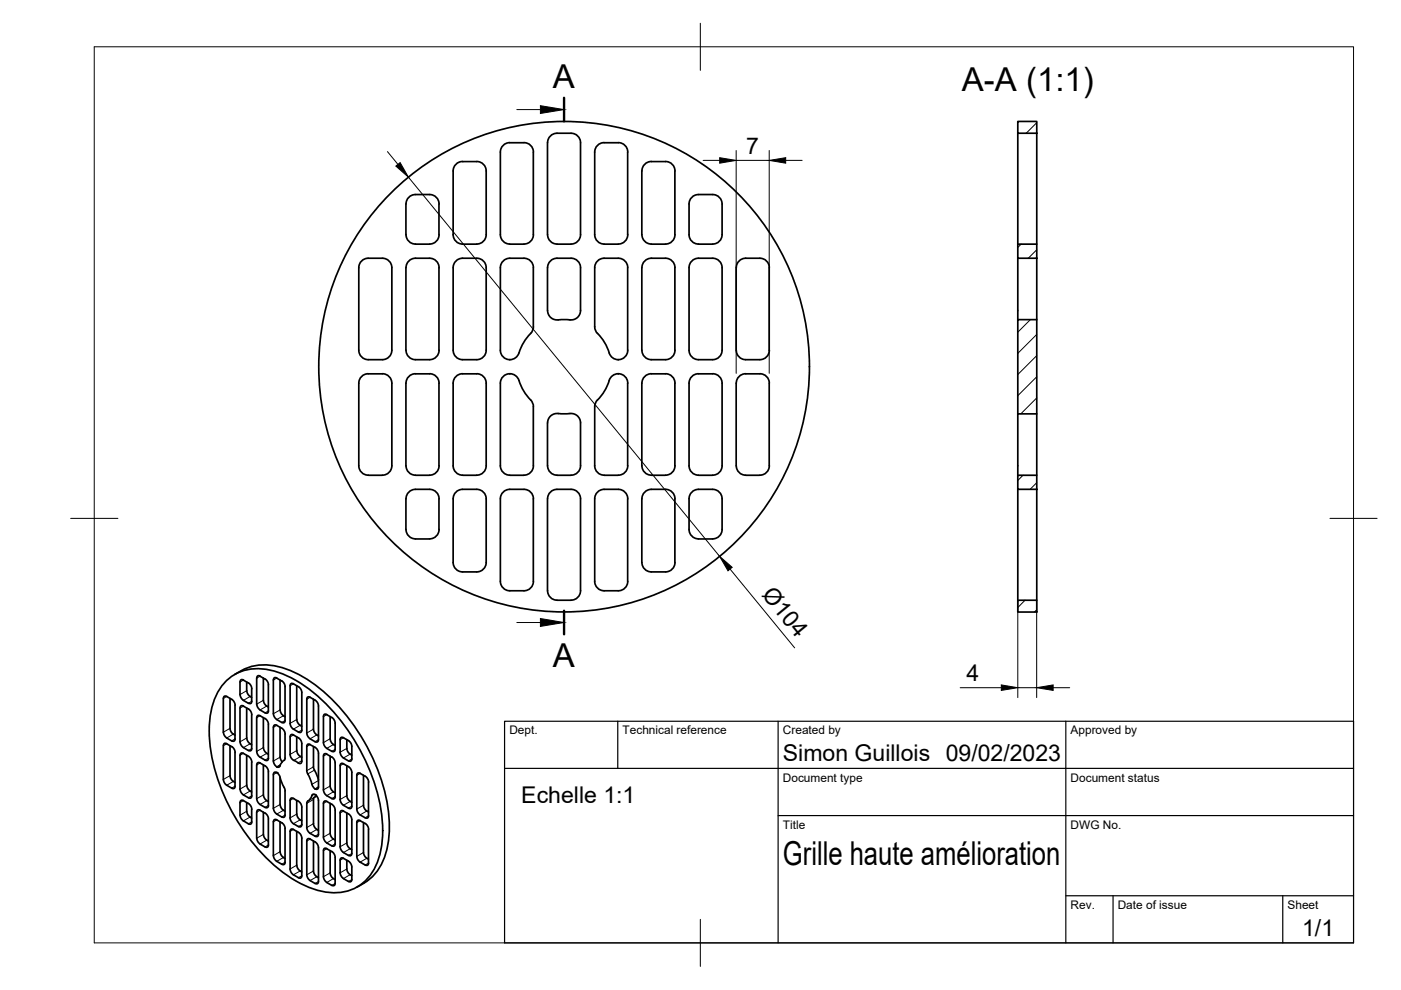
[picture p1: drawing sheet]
<svg xmlns="http://www.w3.org/2000/svg" width="297mm" height="210mm" viewBox="0 0 297 210" stroke-linecap="round" stroke-linejoin="round" font-family="sans-serif">
<!-- layer: Visible -->
<g fill="none" stroke="#000" stroke-width=".36">
<path d="M113.1 32.3v17.5M113.1 32.2a1.96 1.96 0 0 0-2-1.9l-3-.1a2 2 0 0 0-2 2.1v17.4a2 2 0 0 0 2 2M128.1 30.3l3-.1a1.96 1.96 0 0 1 2 2.1v17.4a2 2 0 0 1-2 2M128.1 30.2a2 2 0 0 0-2 2.1v17.4a2 2 0 0 0 2 2M136.1 36.3v13.5M136.1 36.2a1.96 1.96 0 0 1 2-1.9l3-.1a1.96 1.96 0 0 1 2 2.1v13.4a2 2 0 0 1-2 2M215.8 25.8h4v2.5h-4zM215.8 28.3v23.5M219.8 28.3v23.5M81.1 54.8h-3a2 2 0 0 0-2 2v17.5a2 2 0 0 0 2 2h3M81.1 54.8a2 2 0 0 1 2 2v17.5a2 2 0 0 1-2 2M88.1 51.8h3"/>
<path d="M91.1 54.8h-3a2.04 2.04 0 0 0-2 2v17.5a2 2 0 0 0 2 2h3M91.1 41.2h-3a2.04 2.04 0 0 0-2 2.1v6.4a2 2 0 0 0 2 2M91.1 54.8a1.96 1.96 0 0 1 2 2v17.5a2 2 0 0 1-2 2M91.1 41.2a2 2 0 0 1 2 2v6.6a1.96 1.96 0 0 1-2 1.9M96.7 55.3l.8-.5h.6h3a2 2 0 0 1 2 2v17.5a2 2 0 0 1-2 2h-3a2 2 0 0 1-2-2v-17.5v-.6zM98.1 51.8h3M98.1 51.7a2 2 0 0 1-2-2v-13.4a2 2 0 0 1 2-2.1l3 .1a1.96 1.96 0 0 1 2 1.9v13.6a2 2 0 0 1-2 1.9M108.1 51.8h3M113.1 56.8v12.5M113.1 56.8a2 2 0 0 0-2-2h-3a2 2 0 0 0-2 2v17.5a2 2 0 0 0 2 2M113.1 49.7a2 2 0 0 1-2 2M118.1 51.8h3"/>
<path d="M118.1 51.7a2.04 2.04 0 0 1-2-1.9v-19.5a2 2 0 0 1 2-2h3a2 2 0 0 1 2 2v19.4a2 2 0 0 1-2 2M128.1 54.8h3a2 2 0 0 1 2 2v17.5a1.96 1.96 0 0 1-2 2M128.1 51.8h3M128.1 54.8a2 2 0 0 0-2 2v12.9a2.72 2.72 0 0 0 1.1 1.5l1.2 1.7 .5 1.3a2.23 2.23 0 0 0 2.2 2.1M136.1 56.8v17.5M136.1 56.8a2 2 0 0 1 2-2h3a1.96 1.96 0 0 1 2 2v17.5a2 2 0 0 1-2 2h-3a2 2 0 0 1-2-2M136.1 49.7a2 2 0 0 0 2 2M138.1 51.8h3M148.1 51.8h3M151.1 41.2h-3a2 2 0 0 0-2 2.1v6.4a2 2 0 0 0 2 2M151.1 54.8h-3a2 2 0 0 0-2 2v17.5a2 2 0 0 0 2 2h3M151.1 41.2a2 2 0 0 1 2 2.1v6.4a2 2 0 0 1-2 2"/>
<path d="M151.1 54.8a2 2 0 0 1 2 2v17.5a2 2 0 0 1-2 2M161.1 54.8h-3a2.04 2.04 0 0 0-2 2v17.5a2 2 0 0 0 2 2h3M161.1 54.8a2 2 0 0 1 2 2v17.5a1.96 1.96 0 0 1-2 2M215.8 51.8h4v3h-4zM215.8 54.8v13M219.8 54.8v13M81.1 79.3l-3-.1a2 2 0 0 0-2 2.1v17.4a2 2 0 0 0 2 2l3 .1M81.1 79.2a2 2 0 0 1 2 2v17.6a2 2 0 0 1-2 1.9M91.1 79.3l-3-.1a2.04 2.04 0 0 0-2 2.1v17.4a2 2 0 0 0 2 2l3 .1M91.1 79.2a1.96 1.96 0 0 1 2 2.1v17.4a2 2 0 0 1-2 2M96.7 79.8l.8-.5 3.6-.1a2 2 0 0 1 2 2.1v17.4a2 2 0 0 1-2 2h-3a2 2 0 0 1-2-1.9v-17.6v-.5zM108.1 76.3h.1"/>
<path d="M108.1 79.3h.1M108.1 79.2a2 2 0 0 0-2 2.1v17.4a2.04 2.04 0 0 0 2 2.1l3-.1a2 2 0 0 0 2-2M108.1 79.2a2.27 2.27 0 0 1 2.2 2.1 15.2 15.2 0 0 0 2.6 4.2l.2 .7M113.1 69.3l-.2 .7a14.5 14.5 0 0 0-2.9 4.8 2 2 0 0 1-1.9 1.5M118.3 67.8a2 2 0 0 1-2.2-2v-9a2.04 2.04 0 0 1 2-2h3a2 2 0 0 1 2 2v9a2 2 0 0 1-2.3 2M118.4 67.8h2.5M131.1 76.3h.1M131.1 79.3h.1M131.1 79.2a2.23 2.23 0 0 0-2.2 2.1 14.6 14.6 0 0 1-2.7 4.2l-.1 .7v12.6a2 2 0 0 0 2 1.9M131.1 79.2a2 2 0 0 1 2 2v17.6a1.96 1.96 0 0 1-2 1.9l-3 .1M151.1 79.3l-3-.1a2 2 0 0 0-2 2v17.6a2 2 0 0 0 2 1.9l3 .1M151.1 79.2a2 2 0 0 1 2 2v17.6a2 2 0 0 1-2 1.9"/>
<path d="M161.1 79.3l-3-.1a2.04 2.04 0 0 0-2 2.1v17.4a2 2 0 0 0 2 2l3 .1M161.1 79.2a1.96 1.96 0 0 1 2 2.1v17.4a2 2 0 0 1-2 2M215.8 67.8h4v19.9h-4zM113.1 86.2v12.6M116.8 88.2a2.96 2.96 0 0 1 2.6-.5h1a2.1 2.1 0 0 1 2.7 2v9a2.04 2.04 0 0 1-2 2.1l-3-.1a2.04 2.04 0 0 1-2-1.9v-9.1a2 2 0 0 1 .7-1.5zM136.1 81.3v17.5M136.1 81.2a2 2 0 0 1 2-2l3 .1a1.96 1.96 0 0 1 2 1.9v17.6a1.96 1.96 0 0 1-2 1.9l-3 .1a2.04 2.04 0 0 1-2-2.1M215.8 87.7v13.1M219.8 87.7v13.1M88.1 114.3h3M91.1 103.8h-3a2 2 0 0 0-2 2v6.5a2.04 2.04 0 0 0 2 2M91.1 103.8a2 2 0 0 1 2 2v6.5a1.96 1.96 0 0 1-2 2"/>
<path d="M96.7 104.3l.8-.5h.6h3a2 2 0 0 1 2 2v13.5a2 2 0 0 1-2 2h-3a2 2 0 0 1-2-2v-13.5v-.6zM113.1 105.8v17.5M113.1 105.8a2 2 0 0 0-2-2h-3a2 2 0 0 0-2 2v17.5M116.7 104.3l.9-.5h.5h3a2 2 0 0 1 2 2v19.4a2.04 2.04 0 0 1-2 2.1l-3-.1a2.04 2.04 0 0 1-2-1.9v-19.5l.1-.6zM128.1 103.8h3a2 2 0 0 1 2 2v17.5M128.1 103.8a2 2 0 0 0-2 2v17.5M136.1 105.8v13.5M136.1 105.8a2 2 0 0 1 2-2h3a2 2 0 0 1 2 2v13.5a1.96 1.96 0 0 1-2 2h-3a2 2 0 0 1-2-2M148.1 114.3h3M151.1 103.8h-3a2 2 0 0 0-2 2v6.5a2 2 0 0 0 2 2M151.1 103.8a2 2 0 0 1 2 2v6.5a2 2 0 0 1-2 2M215.8 100.8h4v3h-4z"/>
<path d="M215.8 103.8v23.5M219.8 103.8v23.5M106.1 123.3a2 2 0 0 0 2 2h3a2 2 0 0 0 2-2M126.1 123.3a2 2 0 0 0 2 2M133.1 123.3a2 2 0 0 1-2 2h-3M215.8 127.3h4v2.5h-4zM47.3 148.1v7.2M47.3 158.1v7.2M47.4 148.1v-.3l.4-.2 1.3 .7M47.4 155.2a2.14 2.14 0 0 0 1.7 1.9M47.4 158.1v-.3l.4-.2 1.3 .7M47.7 144.6a9.9 9.9 0 0 1 10.2-2.4 27.9 27.9 0 0 1 13.7 9.8 41.4 41.4 0 0 1 9.5 22.2 17.5 17.5 0 0 1-2.5 11.2 9.7 9.7 0 0 1-11 3.4 27.9 27.9 0 0 1-13.7-9.7 41.4 41.4 0 0 1-9.5-22.3 17.5 17.5 0 0 1 2.5-11.1z"/>
<path d="M48.8 148.1v6.3a1.65 1.65 0 0 0 1 1.5M48.8 158.1v6.4M49.1 148.3a1.57 1.57 0 0 1 .7 1.2v7.2l-.2 .4h-.5M49.1 158.3a1.57 1.57 0 0 1 .7 1.2v7.2l-.2 .5a2.28 2.28 0 0 1-1.8-.9l-.4-1M49.8 143a11.2 11.2 0 0 1 10.7-1.2 31.4 31.4 0 0 1 14.3 11.7 38.6 38.6 0 0 1 7.7 22.7 13.4 13.4 0 0 1-4.3 10.3l-2.5 1.6M51.6 144.2a2.18 2.18 0 0 1 1.8 1.8l-.1 3-.4 .2-1.3-.7M51.6 149.7l-.5-.1-.2 .5v7.2a2.11 2.11 0 0 0 1.8 1.8l.5 .1 .2-.5v-7.2a1.47 1.47 0 0 0-.7-1.2l-1.1-.6M51.6 144.2l-.5-.1-.2 .5v2.7a1.57 1.57 0 0 0 .7 1.2M52.3 144.6v1.8a1.57 1.57 0 0 0 .7 1.3M52.3 150.1v6.4a1.57 1.57 0 0 0 .7 1.2M53 157.7l.4 .2M53 147.7l.4 .2"/>
<path d="M54.4 143.8v5.5M54.4 149.3a2.14 2.14 0 0 0 1.8 1.8M55.1 143.4l1.1 .6M55.2 143.3h-.6l-.2 .5M55.8 143.8v4.7M55.8 152.2v6.3M55.9 158.5a1.57 1.57 0 0 0 .7 1.2M55.9 148.5a1.57 1.57 0 0 0 .7 1.2M56.2 152.4l-1.3-.7h-.3l-.2 .5v7.1a2.1 2.1 0 0 0 1.8 1.9M56.2 144a1.57 1.57 0 0 1 .7 1.2M56.2 152.3a1.57 1.57 0 0 1 .7 1.3M56.6 159.7l.3 .2"/>
<path d="M56.6 149.7l.3 .2M56.9 145.2v5.5M56.9 153.6v7.2M56.9 150.7l-.2 .5-.5-.1M58 144.2v7.1M58 154.2v7.2M58 154.2l.2-.5a2.33 2.33 0 0 1 2 1.2l.3 .7M58 151.3a2.14 2.14 0 0 0 1.7 1.9h.5l.3-.5M58.7 143.8a2.18 2.18 0 0 1 1.8 1.8M58.7 143.7h-.5l-.2 .5M59.4 144.2v6.3a1.67 1.67 0 0 0 1 1.4M59.4 154.2v6.3"/>
<path d="M60.4 145.6v7.2M60.4 155.6v5.2M61.5 156.2l.2-.4a2.33 2.33 0 0 1 2.1 1.2l.2 .7M61.5 156.2v4l.4 .7 .4 .3M61.5 153.4v-8l.2-.5a2.4 2.4 0 0 1 1.9 .9l.4 1v8l-.2 .5a2.28 2.28 0 0 1-1.9-.9l-.4-1M62.9 156.2v2.9a1.57 1.57 0 0 0 1.1 1.4M62.9 145.4v7.1a1.57 1.57 0 0 0 .7 1.3M63.6 153.8l.4 .2M64 157.7v3.9l-.3 .3h-.3l-1.1-.7M65.7 157.9l1.1 .6M65.7 147.8l1.1 .7M65.8 157.8h-.5l-.3 .5v5.1"/>
<path d="M65.8 147.8h-.5l-.3 .5v7.1a1.57 1.57 0 0 0 .8 1.2M66.5 154.6a1.7 1.7 0 0 0 1 1.4M66.5 148.2v6.4M66.5 158.3v4.3M66.8 158.5a1.56 1.56 0 0 1 .7 1.2v7.4a.78 .78 0 0 1-1.3-.5l-1.2-3.2M66.8 148.4a1.56 1.56 0 0 1 .7 1.3v7.4l-.4 .2-1.4-.7M68.6 157.4a1.57 1.57 0 0 0 .7 1.3M69.3 159.9a2.18 2.18 0 0 1 1.8 1.8M69.3 151.5a2.17 2.17 0 0 1 1.8 1.8l-.1 5.9-.4 .2-1.3-.7M69.3 159.9l-.5-.1-.2 .5v7.2a2.36 2.36 0 0 0 2 1.9l.4-.2 .1-.3M69.3 151.5l-.5-.1-.2 .5v5.6M70 151.9v4.7a1.65 1.65 0 0 0 1.1 1.5"/>
<path d="M72.1 159.5a2.14 2.14 0 0 0 1.8 1.8M72.1 156.8l.1-.3 .3-.2 1.4 .7M72.1 156.8v2.7M73.5 158.7a1.57 1.57 0 0 0 .7 1.2M73.5 156.8v1.9M73.9 157a1.56 1.56 0 0 1 .7 1.3l-.1 2.9-.3 .2-.3-.1M74.2 159.9l.4 .2M48.8 164.4a1.65 1.65 0 0 0 1 1.5M50.9 167.3a2.11 2.11 0 0 0 1.8 1.8l.5 .1 .2-.5v-7.1a1.47 1.47 0 0 0-.7-1.3l-1.4-.7-.3 .3-.1 7.4M51.6 169.7a2.23 2.23 0 0 1 1.8 1.9v2.7l-.2 .4a2.28 2.28 0 0 1-1.9-.9l-.4-1v-2.6M51.6 169.7h-.5l-.2 .5M52.3 160.1v6.4a1.57 1.57 0 0 0 .7 1.2"/>
<path d="M52.3 170.2v1.8a1.57 1.57 0 0 0 .7 1.2M53 167.7l.4 .2M53 173.2l.4 .3M55.8 162.2v6.3M55.8 172.2v4.7M55.9 176.9a1.67 1.67 0 0 0 1 1.4M55.9 168.5a1.67 1.67 0 0 0 1 1.5M56.2 162.4l-1.3-.7-.4 .2-.1 7.4a2.14 2.14 0 0 0 1.8 1.9M56.2 172.4l-1.3-.7-.4 .2v6.2a2.55 2.55 0 0 0 2 1.6l.4-.3v-.3M56.2 162.4a1.57 1.57 0 0 1 .7 1.2M56.2 172.4a1.57 1.57 0 0 1 .7 1.2M56.9 163.6v7.2"/>
<path d="M56.9 173.6v5.5M56.9 170.8l-.2 .4h-.5M56.9 160.8l-.2 .4h-.5M58 164.2v7.2M58 174.2v7.2M58 164.2v-.3a.78 .78 0 0 1 1.3 .6l1.2 3.2M58 171.4a2.11 2.11 0 0 0 1.7 1.8l.5 .1 .3-.5M58.7 173.8a2.23 2.23 0 0 1 1.8 1.9M58.7 173.8h-.5l-.2 .4M59.4 164.9v5.7a1.67 1.67 0 0 0 1 1.4M59.4 174.2v6.4a1.73 1.73 0 0 0 1 1.4M59.4 160.5l.4 1"/>
<path d="M60.4 167.7v5.1M60.4 175.7v7.1M60.5 160.8l-.1 .3-.7 .6-.5 .9a1.17 1.17 0 0 1-1.2-1.2M61.5 169.7l.1-.4a1.72 1.72 0 0 1 1.6 .5l.4 .3 .4 .8v4M61.5 169.7v3.7a1.56 1.56 0 0 0 .7 1.2l1.4 .7 .3-.2 .1-.3M62.9 176.3v7.1a1.57 1.57 0 0 0 .7 1.3M62.9 169.7v2.9a1.57 1.57 0 0 0 .7 1.2M63.3 176.5a1.57 1.57 0 0 1 .7 1.2v8l-.2 .4a2.28 2.28 0 0 1-1.9-.8l-.4-1 .1-8.3 .3-.2 1.4 .7M63.6 173.8l.4 .2M65.7 177.9l1.1 .6M65.8 177.9l-.5-.1-.3 .5v7.2a1.57 1.57 0 0 0 .8 1.2M66.5 162.6l1 2.8"/>
<path d="M66.5 174.6a1.7 1.7 0 0 0 1 1.5M66.5 178.3v6.4a1.65 1.65 0 0 0 1 1.4M66.8 168.5l-.5-.1-.5 1-.7 .7-.1 5.4a1.56 1.56 0 0 0 .8 1.2M66.8 168.5a1.57 1.57 0 0 1 .7 1.2v7.5l-.4 .2-1.4-.7M66.8 178.5a1.57 1.57 0 0 1 .7 1.2v7.5l-.4 .2-1.4-.7M67.1 168.7l-.5 .4-.1 .4v5.1M68.6 170.3l.2-.4a2.33 2.33 0 0 1 2.1 1.2l.2 .7v7.1l-.2 .5a2.28 2.28 0 0 1-1.9-.9l-.4-1M68.6 170.3v7.2M69.3 180l1 .6M69.3 179.9h-.5l-.2 .4M70 160.3v6.3a1.65 1.65 0 0 0 1.1 1.5M70 170.3v6.4a1.65 1.65 0 0 0 1.1 1.4"/>
<path d="M71.1 161.7v7.2M72.1 172.4l.2-.5a2.33 2.33 0 0 1 2.1 1.2l.2 .7v7.1l-.2 .5a2.28 2.28 0 0 1-1.9-.9l-.4-1M72.1 169.5a2.1 2.1 0 0 0 1.8 1.8M72.1 162.3l.2-.4a2.33 2.33 0 0 1 2.1 1.2l.2 .7v7.1l-.2 .5-.5-.1M72.1 162.3v7.2M72.1 172.4v7.1M73.5 168.7a1.57 1.57 0 0 0 .7 1.2M73.5 172.4v6.3a1.57 1.57 0 0 0 .7 1.2M73.5 162.3v6.4M74.2 169.9l.4 .2M74.2 180l.4 .1M75.6 164.4v7.1a1.57 1.57 0 0 0 .8 1.3"/>
<path d="M76.3 174a2.17 2.17 0 0 1 1.8 1.8M76.3 164a2.22 2.22 0 0 1 1.8 1.8v7.5l-.4 .2-1.4-.7M76.4 174l-.5-.1-.3 .5v7.2a1.57 1.57 0 0 0 .8 1.2M76.4 164l-.5-.1-.3 .5M77.1 164.4v6.3a1.65 1.65 0 0 0 1 1.5M77.1 174.4v6.3a1.65 1.65 0 0 0 1 1.5M78.1 175.8v7.2M58 181.4a1.56 1.56 0 0 0 .7 1.2l1.3 .7 .4-.2 .1-.3M63.6 184.7l.4 .2M68.6 185.9a2.14 2.14 0 0 0 1.7 1.8M68.6 180.4v5.5M70 185.1a1.57 1.57 0 0 0 .7 1.2"/>
<path d="M70 180.4v4.7M70.3 180.5a1.57 1.57 0 0 1 .8 1.3M70.7 186.3l.4 .2M71.1 181.8v5.5l-.2 .5-.6-.1M72.1 182.4l.2-.5a2.4 2.4 0 0 1 1.9 .9l.4 1v2.7l-.2 .4a2.28 2.28 0 0 1-1.9-.9l-.4-1M72.1 182.4v2.7M73.5 182.4v1.8a1.57 1.57 0 0 0 .7 1.3M74.2 185.5l.4 .2M76.3 182.8l1.4 .7 .4-.2v-.3"/>
<circle cx="119.6" cy="77.7" r="52"/>
</g>
<!-- layer: Visible Narrow -->
<g fill="none" stroke="#000" stroke-width=".21">
<path d="M48.1 157.7l-.8 .4M48.1 147.7l-.8 .4M48.8 154.4l-1.5 .9M49.5 155.7l-1.4 .8M49.8 156.7l-.7 .4M51.6 159.7l-.7 .4M51.6 144.2l-.7 .4M51.6 149.7l-.7 .4M52.3 146.4l-1.4 .9M52.3 156.5l-1.4 .8M53 147.7l-1.4 .8M53 157.7l-1.4 .8"/>
<path d="M53.4 148.7l-.7 .4M53.4 158.7l-.7 .4M55.1 151.8l-.7 .4M55.1 143.4l-.7 .4M55.8 158.5l-1.4 .8M55.8 148.5l-1.4 .8M56.6 159.7l-1.5 .8M56.6 149.7l-1.5 .8M56.9 150.7l-.7 .4M58.7 153.8l-.7 .4M58.7 143.8l-.7 .4M59.4 150.5l-1.4 .8"/>
<path d="M60.1 151.8l-1.4 .8M60.4 152.8l-.7 .4M62.2 155.8l-.7 .4M62.2 145l-.7 .4M62.9 159.1l-1.4 .8M62.9 152.6l-1.4 .8M63.6 153.8l-1.4 .8M64 154.8l-.7 .4M65.7 157.9l-.7 .4M65.7 147.8l-.7 .5M66.5 154.6l-1.5 .8M67.2 155.8l-1.5 .8"/>
<path d="M67.5 156.8l-.7 .5M69.3 151.5l-.7 .4M69.3 159.9l-.7 .4M70 156.6l-1.4 .9M70.7 157.9l-1.4 .8M71.1 158.9l-.8 .4M72.8 156.4l-.7 .4M73.5 158.7l-1.4 .8M74.2 159.9l-1.4 .8M48.8 164.5l-1.5 .8M49.5 165.7l-1.4 .8M49.8 166.7l-.7 .4"/>
<path d="M51.6 169.8l-.7 .4M52.3 166.5l-1.4 .8M52.3 172l-1.4 .8M53 167.7l-1.4 .8M53 173.2l-1.4 .8M53.4 168.7l-.7 .4M53.4 174.3l-.7 .4M55.1 171.8l-.7 .4M55.1 161.8l-.7 .4M55.8 176.9l-1.4 .8M55.8 168.5l-1.4 .8M56.6 178.1l-1.5 .9"/>
<path d="M56.6 169.7l-1.5 .9M56.9 160.8l-.7 .4M56.9 179.2l-.7 .4M56.9 170.8l-.7 .4M58.7 163.8l-.7 .4M58.7 173.8l-.7 .4M59.4 170.6l-1.4 .8M59.4 160.5l-1.4 .9M59.5 162.2l-.8 .4M60.1 171.8l-1.4 .8M60.4 172.8l-.7 .4M62.2 169.3l-.7 .4"/>
<path d="M62.2 175.9l-.7 .4M62.9 172.6l-1.4 .8M63.6 173.8l-1.4 .8M63.7 160.4l-1.4 .8M64 161.3l-.8 .4M64 174.9l-.7 .4M65.7 177.9l-.7 .4M66.5 162.6l-1.5 .8M66.5 169.5l-1.5 .8M66.5 174.6l-1.5 .9M66.6 168.4l-.5 .3M66.7 163.3l-1.5 .8"/>
<path d="M66.7 169.1l-1.5 .8M67.2 175.9l-1.5 .8M67.5 165.5l-1.4 .8M67.5 166.8l-.7 .5M67.5 176.9l-.7 .4M69.3 169.9l-.7 .4M69.3 180l-.7 .4M70 166.7l-1.4 .8M70 176.7l-1.4 .8M70.7 167.9l-1.4 .8M70.7 177.9l-1.4 .8M71.1 168.9l-.8 .4"/>
<path d="M71.1 178.9l-.8 .4M72.8 161.9l-.7 .4M72.8 172l-.7 .4M73.5 168.7l-1.4 .8M73.5 178.7l-1.4 .8M74.2 169.9l-1.4 .8M74.2 180l-1.4 .8M74.6 170.9l-.7 .4M74.6 160.9l-.7 .4M76.4 164l-.8 .4M76.4 174l-.8 .4M77.1 170.7l-1.5 .8"/>
<path d="M77.8 172l-1.5 .8M78.1 173l-.7 .4M59.4 180.6l-1.4 .8M60.1 181.8l-1.4 .8M60.4 182.8l-.7 .4M62.9 183.4l-1.4 .8M63.6 184.7l-1.4 .8M64 185.7l-.7 .4M66.5 184.7l-1.5 .8M67.2 185.9l-1.5 .8M67.5 186.9l-.7 .4M70 185.1l-1.4 .8"/>
<path d="M70.7 186.3l-1.4 .8M71.1 187.3l-.8 .4M72.8 182l-.7 .4M73.5 184.2l-1.4 .9M74.2 185.5l-1.4 .8M74.6 186.5l-.7 .4M74.6 181l-.7 .4M77.1 180.8l-1.5 .8M77.8 182l-1.5 .8M78.1 183l-.7 .4"/>
</g>
<!-- layer: Visible -->
<g fill="#000">
<circle cx="58.7" cy="163.8" r=".18"/>
<circle cx="58.7" cy="162.6" r=".18"/>
<circle cx="66.8" cy="168.5" r=".18"/>
<circle cx="66.8" cy="167.3" r=".18"/>
</g>
<!-- layer: BORDER -->
<path d="M20 9.9h267v190h-267zM148.5 4.9v10M15 109.9h10M282 109.9h10M148.5 194.9v10" fill="none" stroke="#000" stroke-width=".21"/>
<!-- layer: TITLEBLOCK -->
<path d="M107 152.9h180v47h-180zM131 152.9v10M165 152.9v47M226 152.9v47M107 162.9h180M165 172.9h122M226 189.9h61M236 189.9v10M272 189.9v10" fill="none" stroke="#000" stroke-width=".25"/>
<!-- layer: Hatching -->
<path d="M219.8 26l-2.2 2.3M216.5 51.7l-.7 .8M219.8 53l-1.8 1.8M218.5 67.7l-2.7 2.7M219.8 70.9l-4 4M219.8 75.4l-4 4M219.8 79.9l-4 4M219.8 84.4l-3.4 3.3M216.9 100.7l-1.1 1.2M219.8 102.4l-1.4 1.4M217.3 127.2l-1.5 1.6M219.8 129.3l-.5 .4" fill="none" stroke="#000" stroke-width=".21"/>
<!-- layer: Section Lines -->
<path d="M119.6 20.7v5M119.6 129.5v5" fill="none" stroke="#000" stroke-width=".51"/>
<path d="M109.6 23.2h5M109.6 132h5" fill="none" stroke="#000" stroke-width=".21"/>
<path d="M114.6 22.4l5 .8-5 .9zM114.6 131.1l5 .9-5 .8z" fill="#000" stroke="#000" stroke-width=".21"/>
<!-- layer: FD_Dimensions -->
<g fill="none" stroke="#000" stroke-width=".21">
<path d="M82.1 32.1l2.3 2.8M86.6 37.6l66 80.4M149.1 34h3.5M156.1 31.9v47.3M156.1 34h7M163.1 31.9v47.3M166.6 34h3.5M154.8 120.7l13.7 16.7M215.8 127.4v20.5M219.8 127.4v20.5M203.6 145.8h8.7M215.8 145.8h4"/>
<path d="M223.3 145.8h3.5"/>
</g>
<path d="M83.9 35.2l.9-.7 1.8 3.1zM152.6 33.4l3.5 .6-3.5 .6zM163.1 34l3.5-.6v1.2zM152.6 118l2.6 2.3-.9 .7zM212.3 145.2l3.5 .6-3.5 .6zM219.8 145.8l3.5-.6v1.2z" fill="#000" stroke="#000" stroke-width=".21"/>
<g font-size="7">
<text x="117.2" y="18.7">A</text>
<text x="203.9" y="19.3">A-A (1:1)</text>
<text x="117.2" y="141.5">A</text>
<text x="166" y="183.4">Grille haute amélioration</text>
</g>
<g font-size="4.9">
<text x="158.2" y="32.6">7</text>
<text x="161.4" y="126.2" transform="rotate(51 161.4 126.2)">Ø104</text>
<text x="204.9" y="144.4">4</text>
<text x="166" y="161.4">Simon Guillois 09/02/2023</text>
<text x="110.5" y="170.3">Echelle 1:1</text>
<text x="276.1" y="198.6">1/1</text>
</g>
<g font-size="2.5">
<text x="108" y="155.7">Dept.</text>
<text x="132" y="155.7">Technical reference</text>
<text x="166" y="155.7">Created by</text>
<text x="227" y="155.7">Approved by</text>
<text x="166" y="165.7">Document type</text>
<text x="227" y="165.7">Document status</text>
<text x="166" y="175.7">Title</text>
<text x="227" y="175.7">DWG No.</text>
<text x="227" y="192.7">Rev.</text>
<text x="237" y="192.7">Date of issue</text>
<text x="273" y="192.7">Sheet</text>
</g>
</svg>
